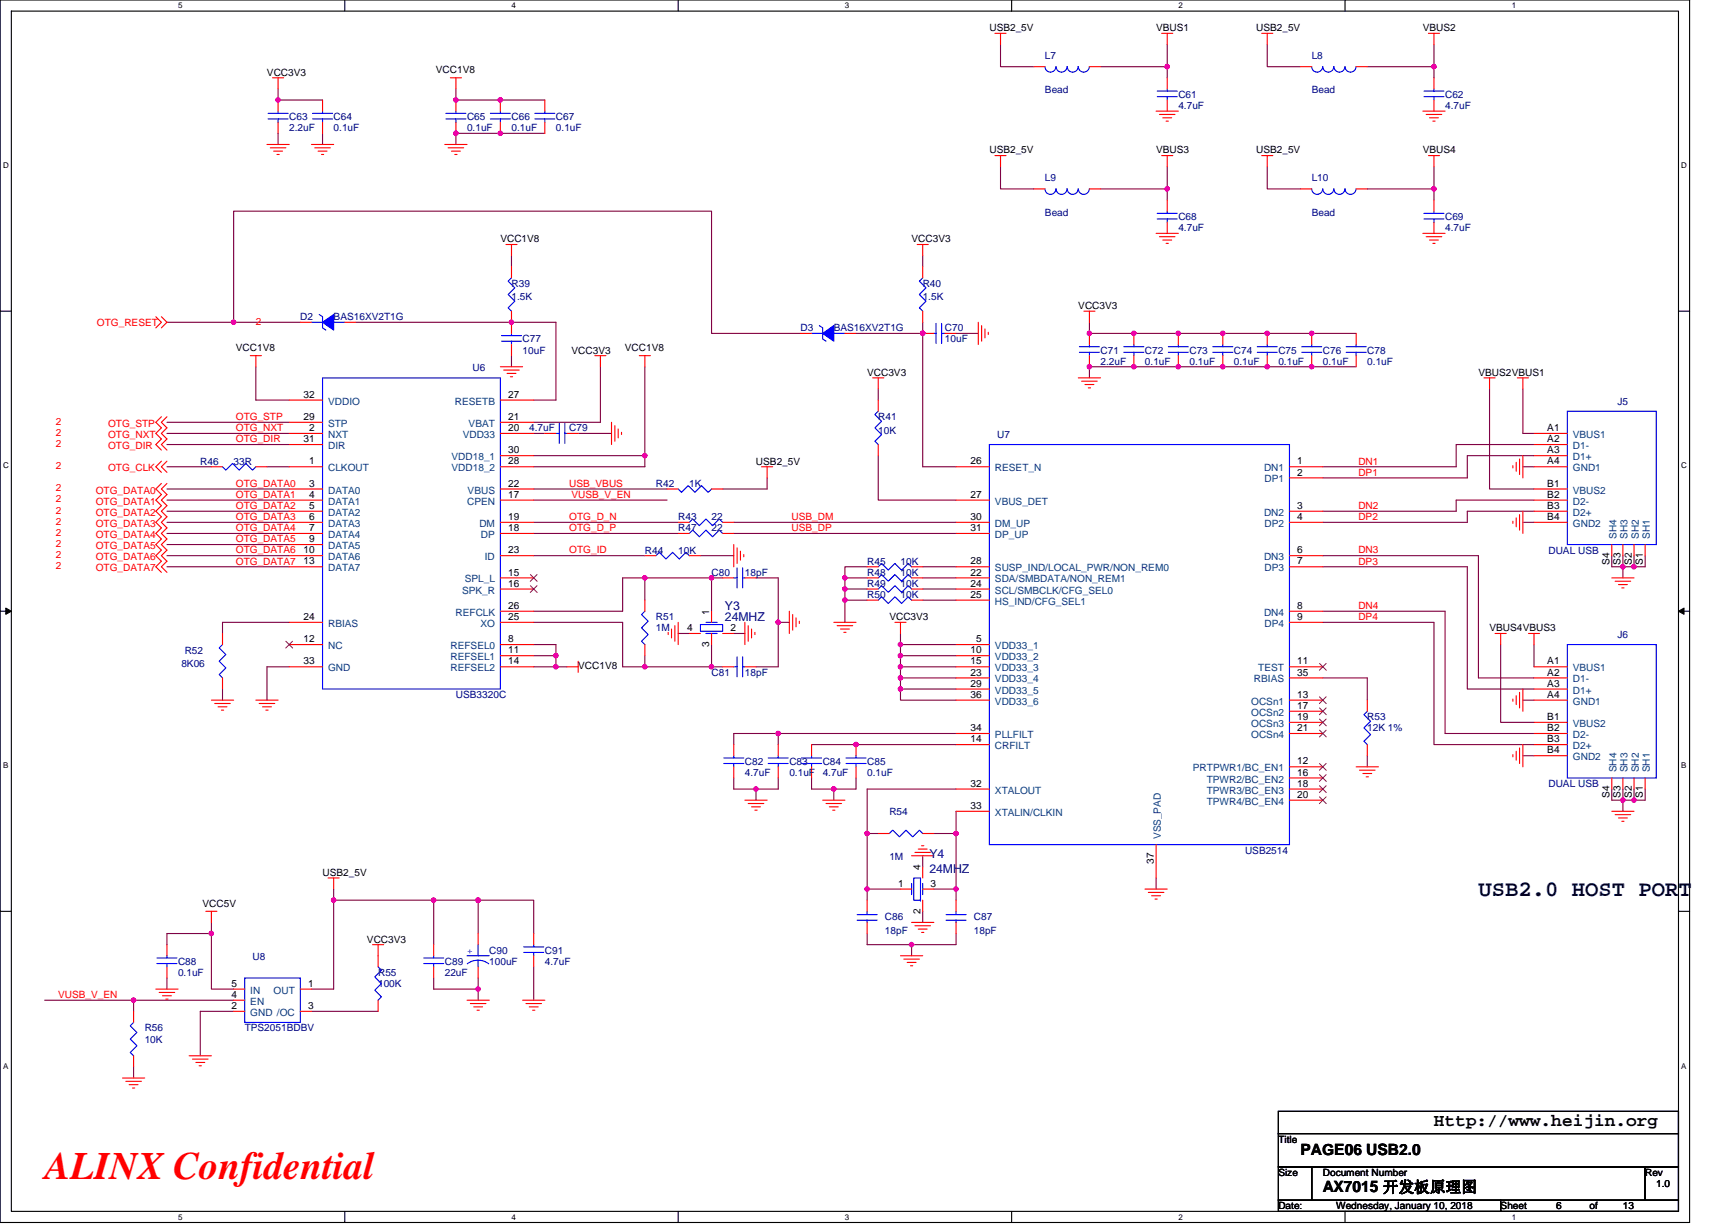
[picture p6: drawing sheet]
<svg xmlns="http://www.w3.org/2000/svg" width="297mm" height="210mm" viewBox="0 0 297 210" stroke-linecap="round" stroke-linejoin="round" font-family="sans-serif">
<path d="M0 0h289.6v209.5h-289.6zM1.9 1.9h285.8v205.7h-285.8z" fill="none" stroke="#000" stroke-width=".19"/>
<g fill="#fff">
<path d="M30.5 .2h.8v1.5h-.8z"/>
<path d="M30.5 207.8h.8v1.6h-.8z"/>
</g>
<path d="M59.1 0v1.9M59.1 207.6v1.9" fill="none" stroke="#000" stroke-width=".19"/>
<g fill="#fff">
<path d="M87.7 .2h.7v1.5h-.7z"/>
<path d="M87.7 207.8h.7v1.6h-.7z"/>
</g>
<path d="M116.2 0v1.9M116.2 207.6v1.9" fill="none" stroke="#000" stroke-width=".19"/>
<g fill="#fff">
<path d="M144.8 .2h.8v1.5h-.8z"/>
<path d="M144.8 207.8h.8v1.6h-.8z"/>
</g>
<path d="M173.4 0v1.9M173.4 207.6v1.9" fill="none" stroke="#000" stroke-width=".19"/>
<g fill="#fff">
<path d="M202 .2h.7v1.5h-.7z"/>
<path d="M202 207.8h.7v1.6h-.7z"/>
</g>
<path d="M230.5 0v1.9M230.5 207.6v1.9" fill="none" stroke="#000" stroke-width=".19"/>
<g fill="#fff">
<path d="M259.1 .2h.8v1.5h-.8z"/>
<path d="M259.1 207.8h.8v1.6h-.8z"/>
<path d="M.5 27.6h1v1.5h-1z"/>
<path d="M288.2 27.6h1v1.5h-1z"/>
<path d="M.5 79.1h1v1.5h-1z"/>
<path d="M288.2 79.1h1v1.5h-1z"/>
</g>
<path d="M0 53.3h1.9M287.7 53.3h1.9" fill="none" stroke="#000" stroke-width=".19"/>
<g fill="#fff">
<path d="M.5 130.5h.9v1.5h-.9z"/>
<path d="M288.2 130.5h.9v1.5h-.9z"/>
</g>
<path d="M0 104.8h1.9M287.7 104.8h1.9" fill="none" stroke="#000" stroke-width=".19"/>
<path d="M1 104.2l.9 .6-.9 .5zM287.7 104.8l.9-.6v1.1z" fill="#000" stroke="#000" stroke-width=".17"/>
<g fill="#fff">
<path d="M.5 181.9h.9v1.6h-.9z"/>
<path d="M288.2 181.9h.9v1.6h-.9z"/>
</g>
<path d="M0 156.2h1.9M287.7 156.2h1.9M219.1 190.5h68.6v3.8h-68.6zM219.1 194.3h68.6v5.7h-68.6zM219.1 200h5.7v5.7h-5.7zM219.1 205.7h38.1v1.9h-38.1zM224.8 200h57.2v5.7h-57.2zM257.2 205.7h30.5v1.9h-30.5zM282 200h5.7v5.7h-5.7z" fill="none" stroke="#000" stroke-width=".19"/>
<g fill="none" stroke="#800040" stroke-width=".19">
<path d="M47.7 15.2v1.9h7.6M78.1 15.2v1.9h15.3M171.5 7.6v3.8h5.7M188.6 11.4h11.5M200.1 7.6v3.8M200.1 11.4v1.9M217.2 7.6v3.8h5.7M234.4 11.4h11.4M245.8 11.4v1.9M245.8 7.6v3.8M47.7 22.9v1.9M55.3 22.9v1.9"/>
<path d="M93.4 22.9h-15.3v1.9M171.5 28.6v3.8h5.7M188.6 32.4h11.5M200.1 28.6v3.8M200.1 32.4v1.9M217.2 28.6v3.8h5.7M234.4 32.4h11.4M245.8 32.4v1.9M245.8 28.6v3.8M28.6 55.2h11.4M40 55.2h11.5M40 55.2v-19h82v20.9h15.2"/>
<path d="M61 55.2h34.3v13.4h-3.8M87.7 43.8v1.9M146.7 57.1h11.5M158.2 57.1v22.9h5.7M158.2 55.2v1.9M158.2 43.8v1.9M163.9 57.1h3.8M186.7 55.2v1.9h45.7M28.6 74.3h21M28.6 76.2h21M28.6 72.4h21M43.9 62.9v5.7h5.7"/>
<path d="M87.7 61v1.9M91.5 74.3h1.9M91.5 78.1h19M99.1 74.3h5.7M102.9 62.9v9.5h-11.4M110.5 62.9v15.2M110.5 78.1v1.9h-19M150.5 78.1v7.6h13.4M150.5 66.7v1.9M232.4 62.9h-45.7v1.9M255.3 66.7v17.1h7.6M261 66.7v7.6h1.9"/>
<path d="M262.9 76.2h-13.3v3.8h-22.9M262.9 78.1h-11.4v3.8h-24.8M28.6 80h7.6M28.6 83.8h21M28.6 85.7h21M28.6 89.5h21M28.6 91.4h21M28.6 93.3h21M28.6 95.2h21M28.6 97.2h21M28.6 87.6h21M45.8 80h3.8"/>
<path d="M91.5 91.4h24.7M91.5 83.8h22.8M91.5 95.2h19M91.5 85.7h22.8M91.5 89.5h24.7M110.5 99.1h11.5M120.1 95.2h5.7M122 99.1h1.9M122 99.1v5.7M125.8 91.4h38.1M125.8 89.5h38.1M129.6 99.1h3.8v7.6"/>
<path d="M131.5 81.9v1.9h-7.6M148.6 97.2h-3.8v1.9M148.6 99.1h-3.8v1.9M158.2 97.2h5.7M158.2 99.1h5.7M226.7 95.2h26.7v21h9.5M226.7 97.2h24.8v20.9h11.4M261 80h1.9M261 89.5h1.9M262.9 85.7h-13.3v1.9h-22.9M262.9 87.6h-11.4v1.9h-24.8M276.3 95.2v2h1.9"/>
<path d="M278.2 95.2v2M278.2 97.2h1.9M278.2 97.2v1.9M280.1 95.2v2M282 95.2v2h-1.9M38.1 118.1v1.9M49.6 114.3h-3.8v5.7M49.6 106.7h-11.5v1.9M91.5 106.7h15.2v7.6h3.8M91.5 114.3h3.8M91.5 110.5h3.8v1.9M91.5 112.4h3.8"/>
<path d="M95.3 112.4v1.9M95.3 114.3h1.9M110.5 114.3h11.5M110.5 102.9v-3.8h-3.8v5.7h-15.2M110.5 112.4v1.9M116.2 108.6h1.9M122 114.3h1.9M122 110.5v3.8M125.8 108.6h1.9M133.4 106.7h1.9M133.4 106.7v7.6h-3.8M148.6 101h-3.8v1.9"/>
<path d="M148.6 102.9h-3.8v3.8M154.3 110.5v1.9h9.6M154.3 114.3h9.6M154.3 116.2h9.6M154.3 118.1h9.6M154.3 118.1v1.9h9.6M154.3 112.4v1.9M154.3 114.3v1.9M154.3 116.2v1.9M154.3 108.6v1.9h9.6M158.2 101h5.7M158.2 102.9h5.7"/>
<path d="M226.7 116.2h7.7v3.8M226.7 104.8h21v20.9h15.2M226.7 106.7h19.1v20.9h17.1M257.2 110.5v13.3h5.7M262.9 110.5v3.8M125.8 133.3v2h3.8v1.9M133.4 125.7h30.5M133.4 127.6v-1.9h-7.6v1.9M133.4 133.3v2h-3.8M139.1 127.6h24.8M139.1 133.3v2h3.8v1.9M146.7 133.3v2h-3.8"/>
<path d="M163.9 139.1v3.8M163.9 135.3h-15.3v7.6M234.4 129.5v1.9M261 120h1.9M261 129.5h1.9M276.3 135.3v1.9h1.9M278.2 135.3v1.9M278.2 137.2h1.9M278.2 137.2v1.9M280.1 135.3v1.9M282 135.3v1.9h-1.9M36.2 158.1v1.9"/>
<path d="M57.2 152.4v1.9M57.2 154.3v15.2h-3.8M57.2 154.3h17.1M74.3 154.3h7.7M74.3 154.3v7.6M82 154.3v5.7M82 154.3h9.5v5.7M148.6 152.4v1.9M148.6 142.9v9.5M148.6 152.4h5.7M148.6 142.9h1.9M158.2 156.2v1.9"/>
<path d="M158.2 146.7v1.9M160.1 142.9h3.8M160.1 152.4h3.8M163.9 152.4v1.9M163.9 142.9v9.5M198.2 150.5v1.9M7.7 171.4h15.2v2M22.9 171.4h17.1M28.6 167.6v1.9M36.2 160h-7.6v1.9M36.2 160v9.5h3.8M40 173.4h-5.7v7.6"/>
<path d="M53.4 173.4h11.4M74.3 167.6v1.9h7.7M82 167.6v1.9M82 169.5v1.9M91.5 165.7v5.7M148.6 160v1.9h7.6M156.2 161.9v1.9M163.9 160v1.9h-7.7M22.9 182.9v1.9"/>
</g>
<g fill="#f0f" stroke="#f0f" stroke-width=".19">
<circle cx="85.7" cy="17.1" r=".38"/>
<circle cx="78.1" cy="17.1" r=".38"/>
<circle cx="95.3" cy="114.3" r=".38"/>
<circle cx="110.5" cy="99" r=".38"/>
<circle cx="57.2" cy="154.3" r=".38"/>
<circle cx="95.3" cy="112.4" r=".38"/>
<circle cx="47.6" cy="17.1" r=".38"/>
<circle cx="110.5" cy="78.1" r=".38"/>
<circle cx="87.7" cy="55.2" r=".38"/>
<circle cx="40" cy="55.2" r=".38"/>
<circle cx="158.1" cy="57.1" r=".38"/>
<circle cx="200" cy="11.4" r=".38"/>
<circle cx="245.8" cy="11.4" r=".38"/>
<circle cx="200" cy="32.4" r=".38"/>
<circle cx="245.8" cy="32.4" r=".38"/>
<circle cx="144.8" cy="99" r=".38"/>
<circle cx="144.8" cy="101" r=".38"/>
<circle cx="144.8" cy="102.9" r=".38"/>
<circle cx="154.3" cy="110.5" r=".38"/>
<circle cx="154.3" cy="114.3" r=".38"/>
<circle cx="154.3" cy="112.4" r=".38"/>
<circle cx="154.3" cy="116.2" r=".38"/>
<circle cx="154.3" cy="118.1" r=".38"/>
<circle cx="186.7" cy="57.1" r=".38"/>
<circle cx="224.8" cy="57.1" r=".38"/>
<circle cx="194.3" cy="57.1" r=".38"/>
<circle cx="217.2" cy="57.1" r=".38"/>
<circle cx="209.6" cy="57.1" r=".38"/>
<circle cx="202" cy="57.1" r=".38"/>
<circle cx="224.8" cy="62.9" r=".38"/>
<circle cx="186.7" cy="62.9" r=".38"/>
<circle cx="217.2" cy="62.9" r=".38"/>
<circle cx="194.3" cy="62.9" r=".38"/>
<circle cx="202" cy="62.9" r=".38"/>
<circle cx="209.6" cy="62.9" r=".38"/>
<circle cx="133.4" cy="125.7" r=".38"/>
<circle cx="146.7" cy="127.6" r=".38"/>
<circle cx="142.9" cy="135.2" r=".38"/>
<circle cx="129.6" cy="135.2" r=".38"/>
<circle cx="163.9" cy="142.9" r=".38"/>
<circle cx="156.2" cy="161.9" r=".38"/>
<circle cx="163.9" cy="152.4" r=".38"/>
<circle cx="148.6" cy="152.4" r=".38"/>
<circle cx="148.6" cy="142.9" r=".38"/>
<circle cx="280.1" cy="97.1" r=".38"/>
<circle cx="278.2" cy="97.1" r=".38"/>
<circle cx="280.1" cy="137.1" r=".38"/>
<circle cx="278.2" cy="137.1" r=".38"/>
<circle cx="81.9" cy="154.3" r=".38"/>
<circle cx="74.3" cy="154.3" r=".38"/>
<circle cx="36.2" cy="160" r=".38"/>
<circle cx="22.9" cy="171.4" r=".38"/>
<circle cx="81.9" cy="169.5" r=".38"/>
<circle cx="133.4" cy="106.7" r=".38"/>
<circle cx="121.9" cy="114.3" r=".38"/>
<circle cx="110.5" cy="114.3" r=".38"/>
<circle cx="121.9" cy="99" r=".38"/>
<circle cx="85.7" cy="22.8" r=".38"/>
<circle cx="78.1" cy="22.8" r=".38"/>
</g>
<g fill="none" stroke="#f00" stroke-width=".19">
<path d="M46.7 13.3h1.9M47.7 13.3v1.9M47.7 17.1v1.9M55.3 17.1v1.9M77.2 13.3h1.9M78.1 13.3v1.9M78.1 17.1v1.9M85.8 17.1v1.9M93.4 17.1v1.9M170.5 5.7h1.9M171.5 5.7v1.9M177.2 11.4h1.9"/>
<path d="M186.7 11.4h1.9M198.2 19.1h3.8M198.7 19.6h2.7M199.1 5.7h1.9M200.1 5.7v1.9M200.1 13.3v1.9M200.1 17.1v2M216.3 5.7h1.9M217.2 5.7v1.9M222.9 11.4h1.9M232.4 11.4h2M243.9 19h3.8"/>
<path d="M244.5 19.6h2.6M244.8 5.7h1.9M245.8 5.7v1.9M245.8 13.3v1.9M245.8 17.1v2M45.8 24.8h3.8M46.3 25.3h2.7M46.9 25.9h1.5M47.5 26.5h.4M47.7 21v1.9M53.4 24.8h3.8M54 25.3h2.6"/>
<path d="M54.5 25.9h1.5M55.1 26.5h.4M55.3 21v1.9M76.2 24.8h3.8M76.8 25.3h2.7M77.4 25.9h1.5M78 26.5h.3M78.1 21v1.9M85.8 21v1.9M93.4 21v1.9M170.5 26.7h1.9M171.5 26.7v1.9"/>
<path d="M177.2 32.4h1.9M186.7 32.4h1.9M199.1 26.7h1.9M199.3 20.2h1.5M199.9 20.8h.4M200.1 26.7v1.9M200.1 34.3v1.9M200.1 38.1v1.9M216.3 26.7h1.9M217.2 26.7v1.9M222.9 32.4h1.9M232.4 32.4h2"/>
<path d="M244.8 26.7h1.9M245 20.2h1.5M245.6 20.8h.4M245.8 26.7v1.9M245.8 34.3v1.9M245.8 38.1v1.9M26.7 54.3l1 .9-1 1M27.7 54.3l.9 .9-.9 1M51.5 55.2h1.9M59.1 55.2h1.9M86.7 41.9h1.9M87.7 53.3v3.8"/>
<path d="M87.7 45.7v1.9M87.7 59.1v1.9M87.7 41.9v1.9M137.2 57.1h1.9M144.8 57.1h1.9M157.2 41.9h1.9M158.2 57.1h1.9M158.2 41.9v1.9M158.2 53.3v1.9M158.2 45.7v1.9M162 57.1h1.9M167.7 55.2v3.9"/>
<path d="M168.3 55.8v2.7M168.8 56.4v1.5M169.4 57v.3M185.8 53.3h1.9M186.7 53.3v1.9M186.7 57.1v2M194.3 57.1v2M198.2 40h3.8M198.7 40.6h2.7M199.3 41.1h1.5M199.9 41.7h.4M202 57.1v2"/>
<path d="M209.6 57.1v2M217.2 57.1v2M224.8 57.1v2M232.4 57.1v2M243.9 40h3.8M244.5 40.6h2.6M245 41.1h1.5M245.6 41.7h.4M27.7 71.4l-1 1 1 .9-1 1 1 .9-1 1 1 1M27.7 79.1l-1 .9 1 1M28.6 71.4l-.9 1 .9 .9-.9 1 .9 .9-.9 1 .9 1M28.6 79.1l-.9 .9 .9 1"/>
<path d="M42.9 61h1.9M43.9 61v1.9M49.6 76.2h5.7M49.6 74.3h5.7M49.6 72.4h5.7M49.6 68.6h5.7M85.8 68.6h5.7M85.8 72.4h5.7M85.8 74.3h5.7M85.8 78.1h5.7M85.8 62.9h3.8M86.3 63.4h2.7"/>
<path d="M86.9 64h1.5M87.5 64.6h.4M93.4 74.3h1.9M97.2 74.3h1.9M102 61h1.9M102.9 61v1.9M104.8 72.4v3.8M105.4 73v2.6M106 73.5v1.6M106.5 74.1v.4M109.6 61h1.9M110.5 61v1.9"/>
<path d="M149.6 64.8h1.9M150.5 64.8v1.9M150.5 76.2v1.9M150.5 68.6v1.9M184.8 64.8h3.8M185.4 65.3h2.7M186 65.9h1.5M186.5 66.5h.4M186.7 61v1.9M194.3 61v1.9M202 61v1.9M209.6 61v1.9"/>
<path d="M217.2 61v1.9M224.8 61v1.9M232.4 61v1.9M254.4 64.8h1.9M255.3 64.8v1.9M259.3 79.8v.4M259.9 79.2v1.6M260.1 64.8h1.9M260.5 78.7v2.6M261 78.1v3.8M261 64.8v1.9M262.9 74.3h5.7"/>
<path d="M262.9 76.2h5.7M262.9 78.1h5.7M27.7 82.9l-1 .9 1 1-1 .9 1 1-1 .9 1 1-1 .9 1 1-1 .9 1 1-1 .9 1 1-1 .9 1 1-1 1 1 .9M28.6 82.9l-.9 .9 .9 1-.9 .9 .9 1-.9 .9 .9 1-.9 .9 .9 1-.9 .9 .9 1-.9 .9 .9 1-.9 .9 .9 1-.9 1 .9 .9M36.2 80h1.9M43.9 80h1.9M49.6 80h5.7M49.6 83.8h5.7M49.6 85.7h5.7M49.6 87.6h5.7M49.6 89.5h5.7M49.6 91.4h5.7"/>
<path d="M49.6 93.3h5.7M49.6 95.2h5.7M49.6 97.2h5.7M85.8 80h5.7M85.8 85.7h5.7M85.8 83.8h5.7M85.8 95.2h5.7M85.8 91.4h5.7M85.8 89.5h5.7M85.8 99.1h5.7M110.5 95.2h1.9M114.3 83.8h1.9"/>
<path d="M116.2 91.4h1.9M116.2 89.5h1.9M118.1 95.2h2M122 83.8h1.9M123.9 99.1h1.9M123.9 91.4h1.9M123.9 89.5h1.9M125.8 93.3v3.9M126.3 93.9v2.7M126.9 94.5v1.5M127.5 95.1v.3M127.7 99.1h1.9"/>
<path d="M130.5 80h1.9M131.5 80v1.9M148.6 97.2h1.9M148.6 99.1h1.9M156.2 97.2h2M156.2 99.1h2M163.9 85.7h5.7M163.9 89.5h5.7M163.9 91.4h5.7M163.9 80h5.7M163.9 97.2h5.7M163.9 99.1h5.7"/>
<path d="M221 80h5.7M221 81.9h5.7M221 87.6h5.7M221 89.5h5.7M221 95.2h5.7M221 97.2h5.7M259.3 89.3v.4M259.9 88.8v1.5M260.5 88.2v2.7M261 87.6v3.8M262.9 80h5.7M262.9 83.8h5.7"/>
<path d="M262.9 85.7h5.7M262.9 87.6h5.7M262.9 89.5h5.7M276.3 93.3v2M276.3 99.1h3.8M276.8 99.6h2.7M278.2 93.3v2M280.1 93.3v2M282 93.3v2M38.1 116.2v1.9M38.1 108.6v1.9M49.6 114.3h5.7"/>
<path d="M49.6 110.5h5.7M49.6 106.7h5.7M85.8 112.4h5.7M85.8 114.3h5.7M85.8 104.8h5.7M85.8 110.5h5.7M85.8 101h5.7M85.8 106.7h5.7M97.2 114.3h1.9M99.1 113.3v2M110.5 110.5v1.9M110.5 102.9v1.9"/>
<path d="M114.5 108.4v.4M115.1 107.8v1.5M115.7 107.3v2.6M116.2 106.7v3.8M118.1 108.6h2M122 104.8v1.9M122 108.6v1.9M123.9 108.6h1.9M123.9 114.3h1.9M127.7 106.7v3.8M127.7 114.3h1.9M128.2 107.3v2.6"/>
<path d="M128.8 107.8v1.5M129.4 108.4v.4M135.3 104.8v3.8M135.9 105.3v2.7M136.4 105.9v1.5M137 106.5v.4M142.9 106.7h3.8M143.5 107.3h2.7M144.1 107.8h1.5M144.6 108.4h.4M148.6 101h1.9M148.6 102.9h1.9"/>
<path d="M153.4 106.7h1.9M154.3 106.7v1.9M156.2 101h2M156.2 102.9h2M163.9 101h5.7M163.9 102.9h5.7M163.9 110.5h5.7M163.9 112.4h5.7M163.9 114.3h5.7M163.9 116.2h5.7M163.9 118.1h5.7M221 104.8h5.7"/>
<path d="M221 106.7h5.7M221 114.3h5.7M221 116.2h5.7M256.3 108.6h1.9M257.2 108.6v1.9M259.3 119.8v.4M259.9 119.3v1.5M260.5 118.7v2.6M261 118.1v3.8M262 108.6h1.9M262.9 114.3h5.7M262.9 116.2h5.7"/>
<path d="M262.9 118.1h5.7M262.9 108.6v1.9M277.4 100.2h1.5M278 100.8h.4M36.2 120h3.8M36.8 120.6h2.7M37.4 121.2h1.5M37.9 121.7h.4M43.9 120h3.8M44.4 120.6h2.7M45 121.2h1.5M45.6 121.7h.3"/>
<path d="M125.8 127.6v1.9M125.8 131.4v2M127.7 137.2h3.8M128.2 137.7h2.7M128.8 138.3h1.5M129.4 138.9h.4M133.4 127.6v1.9M133.4 131.4v2M139.1 127.6v1.9M139.1 131.4v2M141 137.2h3.8M141.6 137.7h2.6"/>
<path d="M142.2 138.3h1.5M142.7 138.9h.4M146.7 127.6v1.9M146.7 131.4v2M163.9 120h5.7M163.9 125.7h5.7M163.9 127.6h5.7M163.9 135.3h5.7M163.9 139.1h5.7M221 120h5.7M221 121.9h5.7M221 123.8h5.7"/>
<path d="M221 125.7h5.7M221 131.4h5.7M221 133.3h5.7M221 135.3h5.7M221 137.2h5.7M232.4 131.4h3.9M233 132h2.7M233.6 132.6h1.5M234.2 133.2h.3M234.4 127.6v1.9M234.4 120v1.9M259.3 129.3v.4"/>
<path d="M259.9 128.8v1.5M260.5 128.2v2.7M261 127.6v3.8M262.9 120h5.7M262.9 123.8h5.7M262.9 125.7h5.7M262.9 127.6h5.7M262.9 129.5h5.7M276.3 133.3v2M276.3 139.1h3.8M276.8 139.6h2.7M278.2 133.3v2"/>
<path d="M280.1 133.3v2M282 133.3v2M35.3 156.2h1.9M36.2 156.2v1.9M56.2 150.5h1.9M57.2 150.5v1.9M148.6 158.1v1.9M148.6 154.3v1.9M150.5 142.9h1.9M154.3 152.4h1.9M156.2 158.1h3.9M156.2 146.7h3.9"/>
<path d="M156.8 158.7h2.7M156.8 146.1h2.7M157.4 159.3h1.5M157.4 145.5h1.5M158 159.8h.3M158 145h.3M158.2 142.9h1.9M158.2 152.4h1.9M158.2 154.3v1.9M158.2 148.6v1.9M163.9 158.1v1.9M163.9 154.3v1.9"/>
<path d="M196.3 152.4h3.8M196.8 153h2.7M197.4 153.5h1.5M198 154.1h.3M198.2 144.8v5.7M277.4 140.2h1.5M278 140.8h.4M22.9 173.4v1.9M26.7 169.5h3.8M27.3 170.1h2.6M27.9 170.7h1.5M28.4 171.3h.4"/>
<path d="M28.6 161.9v1.9M28.6 165.7v1.9M40 169.5h1.9M40 171.4h1.9M40 173.4h1.9M51.5 173.4h1.9M51.5 169.5h1.9M63.9 161.9h1.9M64.8 161.9v3.8M64.8 171.4v2M74.3 161.9v1.9M74.3 165.7v1.9"/>
<path d="M80 171.4h3.9M80.6 172h2.7M81.2 172.6h1.5M81.8 173.2h.3M82 160v1.9M82 165.7v1.9M89.6 171.4h3.8M90.1 172h2.7M90.7 172.6h1.5M91.3 173.2h.4M91.5 160v1.9M91.5 163.8v1.9"/>
<path d="M154.3 163.8h3.9M154.9 164.4h2.7M155.5 165h1.5M156.1 165.5h.3M21 184.8h3.8M21.6 185.4h2.6M22.1 185.9h1.6M22.7 186.5h.4M22.9 181v1.9M32.4 181h3.8M33 181.5h2.7M33.6 182.1h1.5"/>
<path d="M34.1 182.7h.4"/>
</g>
<g fill="none" stroke="#00f" stroke-width=".19">
<path d="M45.9 19.4h3.5M47.7 19v.4M53.6 19.4h3.4M55.3 19v.4M76.4 19.4h3.5M78.1 19v.4M84 19.4h3.5M85.8 19v.4M91.7 19.4h3.4M93.4 19v.4M179.1 11.4a.95 .95 0 0 0 1 1 .95 .95 0 0 0 .9-1 .94 .94 0 0 0 1 1 .94 .94 0 0 0 .9-1M182.9 11.4a.95 .95 0 0 0 1 1 .95 .95 0 0 0 .9-1 .94 .94 0 0 0 1 1 .94 .94 0 0 0 .9-1"/>
<path d="M198.3 16.6h3.5M198.3 15.6h3.5M200.1 15.2v.4M200.1 16.6v.5M224.8 11.4a.95 .95 0 0 0 1 1 .95 .95 0 0 0 .9-1 .94 .94 0 0 0 1 1 .94 .94 0 0 0 .9-1M228.6 11.4a.95 .95 0 0 0 1 1 .95 .95 0 0 0 .9-1 .94 .94 0 0 0 1 1 .94 .94 0 0 0 .9-1M244.1 16.6h3.4M244.1 15.6h3.4M245.8 15.2v.4M245.8 16.6v.5M45.9 20.4h3.5M47.7 20.4v.6"/>
<path d="M53.6 20.4h3.4M55.3 20.4v.6M76.4 20.4h3.5M78.1 20.4v.6M84 20.4h3.5M85.8 20.4v.6M91.7 20.4h3.4M93.4 20.4v.6M182.9 32.4a.94 .94 0 0 1-.9 .9 .94 .94 0 0 1-1-.9 .95 .95 0 0 1-.9 .9 .95 .95 0 0 1-1-.9M186.7 32.4a.94 .94 0 0 1-.9 .9 .94 .94 0 0 1-1-.9 .95 .95 0 0 1-.9 .9 .95 .95 0 0 1-1-.9M198.3 37.5h3.5M198.3 36.6h3.5"/>
<path d="M200.1 36.2v.4M200.1 37.5v.6M228.6 32.4a.94 .94 0 0 1-.9 .9 .94 .94 0 0 1-1-.9 .95 .95 0 0 1-.9 .9 .95 .95 0 0 1-1-.9M232.4 32.4a.94 .94 0 0 1-.9 .9 .94 .94 0 0 1-1-.9 .95 .95 0 0 1-.9 .9 .95 .95 0 0 1-1-.9M244.1 37.5h3.4M244.1 36.6h3.4M245.8 36.2v.4M245.8 37.5v.6M53.4 55.2h1.9M54.7 53.9l.6 .4v1.9l.6 .4M57.2 55.2h1.9M86 58.5h3.4"/>
<path d="M86 57.5h3.4M87.7 47.6l-.6 .6 1.1 1.1-1.1 1.2 1.1 1.1-1.1 1.2 .6 .5M87.7 57.1v.4M87.7 58.5v.6M139.1 57.1h1.9M140.4 55.8l.6 .4v1.9l.6 .4M142.9 57.1h1.9M158.2 47.6l-.6 .6 1.1 1.1-1.1 1.2 1.1 1.1-1.1 1.2 .6 .5M160.1 57.1h.3M160.4 55.4v3.5M161.4 57.1h.6M161.4 55.4v3.5"/>
<path d="M185 59.4h3.4M186.7 59.1v.3M192.6 59.4h3.5M194.3 59.1v.3M200.3 59.4h3.4M202 59.1v.3M207.9 59.4h3.4M209.6 59.1v.3M215.5 59.4h3.4M217.2 59.1v.3M223.1 59.4h3.4M224.8 59.1v.3"/>
<path d="M230.7 59.4h3.5M232.4 59.1v.3M55.3 64.8h30.5v53.3h-30.5zM95.3 74.3h.6M95.9 72.6v3.4M96.8 74.3h.4M96.8 72.6v3.4M150.5 70.5l-.5 .6 1.1 1.1-1.1 1.1 1.1 1.2-1.1 1.1 .5 .6M169.6 76.2h51.4v68.6h-51.4zM185 60.4h3.4M186.7 60.4v.6M192.6 60.4h3.5"/>
<path d="M194.3 60.4v.6M200.3 60.4h3.4M202 60.4v.6M207.9 60.4h3.4M209.6 60.4v.6M215.5 60.4h3.4M217.2 60.4v.6M223.1 60.4h3.4M224.8 60.4v.6M230.7 60.4h3.5M232.4 60.4v.6M268.6 70.5h15.3v22.8h-15.3z"/>
<path d="M38.1 80l.6 .6 1.2-1.2 1.1 1.2 1.1-1.2 1.2 1.2 .6-.6M112.4 95.2l.6-.5 1.1 1.1 1.2-1.1 1.1 1.1 1.2-1.1 .5 .5M116.2 83.8l.6 .6 1.2-1.2 1.1 1.2 1.1-1.2 1.2 1.2 .6-.6M118.1 91.4l.6-.5 1.2 1.1 1.1-1.1 1.1 1.1 1.2-1.1 .6 .5M118.1 89.5l.6-.5 1.2 1.1 1.1-1.1 1.1 1.1 1.2-1.1 .6 .5M125.8 99.1h.5M126.3 97.3v3.5M127.3 99.1h.4M127.3 97.3v3.5M150.5 97.2l.6-.6 1.1 1.1 1.2-1.1 1.1 1.1 1.2-1.1 .5 .6M150.5 99.1l.6-.6 1.1 1.1 1.2-1.1 1.1 1.1 1.2-1.1 .5 .6M38.1 110.5l-.5 .6 1.1 1.1-1.1 1.1 1.1 1.2-1.1 1.1 .5 .6"/>
<path d="M110.5 104.8l-.5 .5 1.1 1.2-1.1 1.1 1.1 1.2-1.1 1.1 .5 .6M120.1 107.1h3.8v1.1h-3.8zM121 106.7h1.9M121 108.6h1.9M122 108.6h.1M122 106.7h.1M125.8 114.3h.5M126.3 112.6v3.4M127.3 114.3h.4M127.3 112.6v3.4M150.5 101l.6-.6 1.1 1.1 1.2-1.1 1.1 1.1 1.2-1.1 .5 .6M150.5 102.9l.6-.6 1.1 1.1 1.2-1.1 1.1 1.1 1.2-1.1 .5 .6"/>
<path d="M268.6 110.5h15.3v22.8h-15.3zM124.1 130.9h3.4M124.1 129.9h3.4M125.8 129.5v.4M125.8 130.9v.5M131.7 130.9h3.4M131.7 129.9h3.4M133.4 129.5v.4M133.4 130.9v.5M137.4 130.9h3.4M137.4 129.9h3.4M139.1 129.5v.4"/>
<path d="M139.1 130.9v.5M145 130.9h3.4M145 129.9h3.4M146.7 129.5v.4M146.7 130.9v.5M234.4 121.9l-.6 .6 1.1 1.1-1.1 1.2 1.1 1.1-1.1 1.2 .6 .5M146.9 156.8h3.4M146.9 157.7h3.4M148.6 157.7v.4M148.6 156.2v.6M152.4 142.9l.6-.6 1.2 1.1 1.1-1.1 1.1 1.1 1.2-1.1 .6 .6M156.2 152.4h.1"/>
<path d="M156.2 151.4v2M156.6 150.5h1.2v3.8h-1.2zM157.8 154.3h.1M158.2 152.4h.1M158.2 151.4v2M162.2 156.8h3.4M162.2 157.7h3.4M163.9 157.7v.4M163.9 156.2v.6M22.9 175.3l-.6 .5 1.2 1.2-1.2 1.1 1.2 1.2-1.2 1.1 .6 .6M26.9 165.2h3.4M26.9 164.2h3.4"/>
<path d="M28.6 163.8v.4M28.6 165.2v.5M41.9 167.6h9.6v7.7h-9.6zM64.8 165.7l.6 .6-1.2 1.1 1.2 1.2-1.2 1.1 1.2 1.2-.6 .5M72.6 165.2h3.4M72.6 164.2h3.4M74.3 163.8v.4M74.3 165.2v.5M80 163.8h3.9M82 164.6v1.1M82 161.9v1.9M83.8 165.2a3.1 3.1 0 0 0-3.7 0"/>
<path d="M89.8 163.3h3.4M89.8 162.3h3.4M91.5 161.9v.4M91.5 163.3v.5"/>
</g>
<g fill="none" stroke="#804000" stroke-width=".17">
<path d="M90.9 98.5l1.2 1.2M92.1 98.5l-1.2 1.2M49 109.9l1.2 1.2M50.1 109.9l-1.1 1.2M90.9 100.4l1.2 1.2M92.1 100.4l-1.2 1.2M226.2 113.7l1.1 1.2M226.2 119.4l1.1 1.2M227.3 113.7l-1.2 1.2M227.3 119.4l-1.2 1.2M226.2 121.3l1.1 1.2M226.2 123.3l1.1 1.1"/>
<path d="M226.2 125.2l1.1 1.1M226.2 130.9l1.1 1.1M226.2 132.8l1.1 1.1M226.2 134.7l1.1 1.1M226.2 136.6l1.1 1.2M227.3 121.3l-1.2 1.2M227.3 123.3l-1.2 1.1M227.3 125.2l-1.2 1.1M227.3 130.9l-1.2 1.1M227.3 132.8l-1.2 1.1M227.3 134.7l-1.2 1.1M227.3 136.6l-1.2 1.2"/>
</g>
<g fill="#00f" stroke="#00f" stroke-width=".19">
<path d="M55.3 55.2l1.9-1.3v2.7z" fill-rule="evenodd"/>
<path d="M141 57.1l1.9-1.3v2.7z" fill-rule="evenodd"/>
</g>
<text font-size="6.7" fill="#f00" x="7.7" y="202.2">ALINX Confidential</text>
<text font-size="3.8" fill="#000040" x="253.4" y="153.7">USB2.0 HOST PORT</text>
<text font-size="3" x="245.8" y="193.1">Http://www.heijin.org</text>
<g font-size="2.7">
<text x="222.9" y="197.9">PAGE06 USB2.0</text>
<text x="226.7" y="204.4">AX7015 开发板原理图</text>
</g>
<g font-size="2.1" fill="#000080">
<text x="124.2" y="104.6">Y3</text>
<text x="124.2" y="106.5">24MHZ</text>
<text x="159.3" y="147">Y4</text>
<text x="159.3" y="149.7">24MHZ</text>
</g>
<g font-size="1.7">
<text x="169.6" y="5.4">USB2_5V</text>
<text x="198.2" y="5.4">VBUS1</text>
<text x="215.3" y="5.4">USB2_5V</text>
<text x="243.9" y="5.4">VBUS2</text>
<text x="45.8" y="13">VCC3V3</text>
<text x="74.7" y="12.6">VCC1V8</text>
<text x="169.6" y="26.3">USB2_5V</text>
<text x="198.2" y="26.3">VBUS3</text>
<text x="215.3" y="26.3">USB2_5V</text>
<text x="243.9" y="26.3">VBUS4</text>
<text x="85.8" y="41.6">VCC1V8</text>
<text x="156.2" y="41.6">VCC3V3</text>
<text x="184.8" y="53">VCC3V3</text>
<text x="40.4" y="60.2">VCC1V8</text>
<text x="98" y="60.6">VCC3V3</text>
<text x="107.1" y="60.2">VCC1V8</text>
<text x="148.6" y="64.4">VCC3V3</text>
<text x="253.4" y="64.4">VBUS2VBUS1</text>
<text x="52" y="72">29</text>
<text x="52" y="68.2">32</text>
<text x="87.1" y="68.2">27</text>
<text x="87.1" y="72">21</text>
<text x="52" y="75.8">31</text>
<text x="53" y="73.9">2</text>
<text x="87.1" y="77.7">30</text>
<text x="87.1" y="73.9">20</text>
<text x="265.2" y="73.9">A1</text>
<text x="265.2" y="75.8">A2</text>
<text x="265.2" y="77.7">A3</text>
<text x="53" y="79.6">1</text>
<text x="53" y="83.4">3</text>
<text x="87.1" y="79.6">28</text>
<text x="87.1" y="83.4">22</text>
<text x="129.6" y="79.7">USB2_5V</text>
<text x="166.3" y="79.6">26</text>
<text x="222.4" y="81.5">2</text>
<text x="222.4" y="79.6">1</text>
<text x="265.2" y="79.6">A4</text>
<text x="265.2" y="83.4">B1</text>
<text x="53" y="85.3">4</text>
<text x="53" y="87.2">5</text>
<text x="53" y="89.1">6</text>
<text x="87.1" y="85.3">17</text>
<text x="87.1" y="89.1">19</text>
<text x="166.3" y="85.3">27</text>
<text x="166.3" y="89.1">30</text>
<text x="222.4" y="89.1">4</text>
<text x="222.4" y="87.2">3</text>
<text x="265.2" y="85.3">B2</text>
<text x="265.2" y="87.2">B3</text>
<text x="265.2" y="89.1">B4</text>
<text x="52" y="94.8">10</text>
<text x="53" y="91">7</text>
<text x="53" y="92.9">9</text>
<text x="87.1" y="91">18</text>
<text x="87.1" y="94.8">23</text>
<text x="166.3" y="91">31</text>
<text x="222.4" y="94.8">6</text>
<text x="52" y="96.8">13</text>
<text x="87.1" y="98.7">15</text>
<text x="87.1" y="100.6">16</text>
<text x="166.3" y="96.8">28</text>
<text x="166.3" y="98.7">22</text>
<text x="166.3" y="100.6">24</text>
<text x="222.4" y="96.8">7</text>
<text x="275.9" y="96.8" transform="rotate(-90 275.9 96.8)">S4</text>
<text x="277.8" y="96.8" transform="rotate(-90 277.8 96.8)">S3</text>
<text x="279.7" y="96.8" transform="rotate(-90 279.7 96.8)">S2</text>
<text x="281.6" y="96.8" transform="rotate(-90 281.6 96.8)">S1</text>
<text x="52" y="106.3">24</text>
<text x="87.1" y="106.3">25</text>
<text x="87.1" y="104.4">26</text>
<text x="121.6" y="105.3" transform="rotate(-90 121.6 105.3)">1</text>
<text x="152.4" y="106.3">VCC3V3</text>
<text x="166.3" y="102.5">25</text>
<text x="222.4" y="106.3">9</text>
<text x="222.4" y="104.4">8</text>
<text x="52" y="113.9">33</text>
<text x="52" y="110.1">12</text>
<text x="87.1" y="112">11</text>
<text x="87.1" y="113.9">14</text>
<text x="87.1" y="110.1">8</text>
<text x="117.8" y="108.2">4</text>
<text x="121.6" y="110.9" transform="rotate(-90 121.6 110.9)">3</text>
<text x="125.2" y="108.2">2</text>
<text x="166.3" y="112">10</text>
<text x="166.3" y="113.9">15</text>
<text x="167.3" y="110.1">5</text>
<text x="222.4" y="113.9">11</text>
<text x="255.3" y="108.2">VBUS4VBUS3</text>
<text x="265.2" y="113.9">A1</text>
<text x="99.1" y="114.7">VCC1V8</text>
<text x="166.3" y="115.8">23</text>
<text x="166.3" y="117.7">29</text>
<text x="166.3" y="119.6">36</text>
<text x="222.4" y="115.8">35</text>
<text x="222.4" y="119.6">13</text>
<text x="265.2" y="115.8">A2</text>
<text x="265.2" y="117.7">A3</text>
<text x="265.2" y="119.6">A4</text>
<text x="166.3" y="125.3">34</text>
<text x="222.4" y="121.5">17</text>
<text x="222.4" y="123.4">19</text>
<text x="222.4" y="125.3">21</text>
<text x="265.2" y="123.4">B1</text>
<text x="265.2" y="125.3">B2</text>
<text x="166.3" y="127.2">14</text>
<text x="222.4" y="131">12</text>
<text x="265.2" y="127.2">B3</text>
<text x="265.2" y="129.1">B4</text>
<text x="166.3" y="134.9">32</text>
<text x="222.4" y="132.9">16</text>
<text x="222.4" y="134.9">18</text>
<text x="222.4" y="136.8">20</text>
<text x="275.9" y="136.8" transform="rotate(-90 275.9 136.8)">S4</text>
<text x="277.8" y="136.8" transform="rotate(-90 277.8 136.8)">S3</text>
<text x="279.7" y="136.8" transform="rotate(-90 279.7 136.8)">S2</text>
<text x="281.6" y="136.8" transform="rotate(-90 281.6 136.8)">S1</text>
<text x="166.3" y="138.7">33</text>
<text x="157.8" y="149.2" transform="rotate(-90 157.8 149.2)">4</text>
<text x="197.8" y="148" transform="rotate(-90 197.8 148)">37</text>
<text x="34.7" y="155.5">VCC5V</text>
<text x="55.3" y="150.1">USB2_5V</text>
<text x="154" y="152">1</text>
<text x="159.5" y="152">3</text>
<text x="62.9" y="161.6">VCC3V3</text>
<text x="157.8" y="156.6" transform="rotate(-90 157.8 156.6)">2</text>
<text x="39.7" y="169.1">5</text>
<text x="39.7" y="171">4</text>
<text x="39.7" y="173">2</text>
<text x="52.8" y="173">3</text>
<text x="52.8" y="169.1">1</text>
<text x="219.1" y="195.9">Title</text>
<text x="219.1" y="201.6">Size</text>
<text x="226.7" y="201.6">Document Number</text>
<text x="282" y="201.6">Rev</text>
<text x="283.9" y="203.5">1.0</text>
<text x="219.1" y="207.3">Date:</text>
<text x="229" y="207.3">Wednesday, January 10, 2018</text>
<text x="257.2" y="207.3">Sheet</text>
<text x="266.7" y="207.3">6</text>
<text x="272.5" y="207.3">of</text>
<text x="278.2" y="207.3">13</text>
</g>
<g font-size="1.7" fill="#000080">
<text x="179.1" y="10.1">L7</text>
<text x="224.8" y="10.1">L8</text>
<text x="179.1" y="16">Bead</text>
<text x="202" y="16.8">C61</text>
<text x="224.8" y="16">Bead</text>
<text x="247.7" y="16.8">C62</text>
<text x="49.6" y="20.6">C63</text>
<text x="49.6" y="22.5">2.2uF</text>
<text x="57.2" y="20.6">C64</text>
<text x="57.2" y="22.5">0.1uF</text>
<text x="80" y="20.6">C65</text>
<text x="80" y="22.5">0.1uF</text>
<text x="87.7" y="20.6">C66</text>
<text x="87.7" y="22.5">0.1uF</text>
<text x="95.3" y="20.6">C67</text>
<text x="95.3" y="22.5">0.1uF</text>
<text x="202" y="18.7">4.7uF</text>
<text x="247.7" y="18.7">4.7uF</text>
<text x="179.1" y="31.1">L9</text>
<text x="224.8" y="31.1">L10</text>
<text x="179.1" y="37">Bead</text>
<text x="202" y="37.7">C68</text>
<text x="202" y="39.6">4.7uF</text>
<text x="224.8" y="37">Bead</text>
<text x="247.7" y="37.7">C69</text>
<text x="247.7" y="39.6">4.7uF</text>
<text x="87.7" y="49.2">R39</text>
<text x="87.7" y="51.5">1.5K</text>
<text x="158.2" y="49.2">R40</text>
<text x="158.2" y="51.5">1.5K</text>
<text x="51.5" y="54.9">D2</text>
<text x="57.2" y="54.9">BAS16XV2T1G</text>
<text x="89.6" y="58.7">C77</text>
<text x="137.2" y="56.8">D3</text>
<text x="142.9" y="56.8">BAS16XV2T1G</text>
<text x="162" y="56.8">C70</text>
<text x="162" y="58.7">10uF</text>
<text x="81" y="63.6">U6</text>
<text x="89.6" y="60.6">10uF</text>
<text x="188.6" y="60.6">C71</text>
<text x="188.6" y="62.5">2.2uF</text>
<text x="196.3" y="60.6">C72</text>
<text x="196.3" y="62.5">0.1uF</text>
<text x="203.9" y="60.6">C73</text>
<text x="203.9" y="62.5">0.1uF</text>
<text x="211.5" y="60.6">C74</text>
<text x="211.5" y="62.5">0.1uF</text>
<text x="219.1" y="60.6">C75</text>
<text x="219.1" y="62.5">0.1uF</text>
<text x="226.7" y="60.6">C76</text>
<text x="226.7" y="62.5">0.1uF</text>
<text x="234.4" y="60.6">C78</text>
<text x="234.4" y="62.5">0.1uF</text>
<text x="277.2" y="69.4">J5</text>
<text x="90.7" y="73.9">4.7uF</text>
<text x="97.6" y="73.9">C79</text>
<text x="150.5" y="72">R41</text>
<text x="150.5" y="74.3">10K</text>
<text x="170.9" y="75.1">U7</text>
<text x="34.3" y="79.7">R46</text>
<text x="40" y="79.7">33R</text>
<text x="112.4" y="83.5">R42</text>
<text x="118.1" y="83.5">1K</text>
<text x="116.2" y="89.2">R43</text>
<text x="122" y="89.2">22</text>
<text x="110.5" y="94.9">R44</text>
<text x="116.2" y="94.9">10K</text>
<text x="116.2" y="91.1">R47</text>
<text x="122" y="91.1">22</text>
<text x="265.4" y="94.9">DUAL USB</text>
<text x="122" y="98.7">C80</text>
<text x="127.7" y="98.7">18pF</text>
<text x="148.6" y="100.6">R49</text>
<text x="148.6" y="96.8">R45</text>
<text x="148.6" y="98.7">R48</text>
<text x="154.3" y="100.6">10K</text>
<text x="154.3" y="96.8">10K</text>
<text x="154.3" y="98.7">10K</text>
<text x="112.4" y="106.3">R51</text>
<text x="148.6" y="102.5">R50</text>
<text x="154.3" y="102.5">10K</text>
<text x="31.7" y="112">R52</text>
<text x="112.4" y="108.2">1M</text>
<text x="277.2" y="109.4">J6</text>
<text x="31.1" y="114.3">8K06</text>
<text x="78.1" y="119.7">USB3320C</text>
<text x="122" y="115.8">C81</text>
<text x="127.7" y="115.8">18pF</text>
<text x="234.4" y="123.5">R53</text>
<text x="234.4" y="125.4">12K 1%</text>
<text x="127.7" y="131.1">C82</text>
<text x="135.3" y="131.1">C83</text>
<text x="141" y="131.1">C84</text>
<text x="148.6" y="131.1">C85</text>
<text x="127.7" y="133">4.7uF</text>
<text x="135.3" y="133">0.1uF</text>
<text x="141" y="133">4.7uF</text>
<text x="148.6" y="133">0.1uF</text>
<text x="265.4" y="134.9">DUAL USB</text>
<text x="152.4" y="139.7">R54</text>
<text x="152.4" y="147.5">1M</text>
<text x="213.4" y="146.3">USB2514</text>
<text x="151.7" y="157.8">C86</text>
<text x="151.7" y="160">18pF</text>
<text x="166.9" y="157.8">C87</text>
<text x="166.9" y="160">18pF</text>
<text x="30.5" y="165.4">C88</text>
<text x="30.5" y="167.3">0.1uF</text>
<text x="43.3" y="164.6">U8</text>
<text x="64.8" y="167.3">R55</text>
<text x="76.2" y="165.4">C89</text>
<text x="76.2" y="167.3">22uF</text>
<text x="83.9" y="163.5">C90</text>
<text x="83.9" y="165.4">100uF</text>
<text x="93.4" y="163.5">C91</text>
<text x="93.4" y="165.4">4.7uF</text>
<text x="64.8" y="169.2">100K</text>
<text x="24.8" y="176.8">R56</text>
<text x="24.8" y="178.7">10K</text>
<text x="41.9" y="176.8">TPS2051BDBV</text>
</g>
<g font-size="1.7" fill="#f00">
<text x="16.6" y="55.8">OTG_RESET</text>
<text x="43.9" y="55.6">2</text>
<text x="9.6" y="72.8">2</text>
<text x="9.6" y="74.7">2</text>
<text x="9.6" y="76.6">2</text>
<text x="18.5" y="73.2">OTG_STP</text>
<text x="18.5" y="75.1">OTG_NXT</text>
<text x="18.5" y="77">OTG_DIR</text>
<text x="40.4" y="73.9">OTG_NXT</text>
<text x="40.4" y="75.8">OTG_DIR</text>
<text x="40.4" y="72">OTG_STP</text>
<text x="9.6" y="80.4">2</text>
<text x="18.5" y="80.8">OTG_CLK</text>
<text x="40.4" y="83.4">OTG_DATA0</text>
<text x="97.6" y="83.4">USB_VBUS</text>
<text x="232.8" y="79.6">DN1</text>
<text x="232.8" y="81.5">DP1</text>
<text x="9.6" y="84.2">2</text>
<text x="9.6" y="86.1">2</text>
<text x="9.6" y="88">2</text>
<text x="9.6" y="89.9">2</text>
<text x="16.4" y="84.6">OTG_DATA0</text>
<text x="16.4" y="86.5">OTG_DATA1</text>
<text x="16.4" y="88.4">OTG_DATA2</text>
<text x="40.4" y="85.3">OTG_DATA1</text>
<text x="40.4" y="87.2">OTG_DATA2</text>
<text x="40.4" y="89.2">OTG_DATA3</text>
<text x="97.6" y="89.2">OTG_D_N</text>
<text x="98" y="85.3">VUSB_V_EN</text>
<text x="135.7" y="89.2">USB_DM</text>
<text x="232.8" y="87.2">DN2</text>
<text x="232.8" y="89.2">DP2</text>
<text x="9.6" y="91.8">2</text>
<text x="9.6" y="93.7">2</text>
<text x="9.6" y="95.7">2</text>
<text x="16.4" y="90.3">OTG_DATA3</text>
<text x="16.4" y="92.2">OTG_DATA4</text>
<text x="16.4" y="94.1">OTG_DATA5</text>
<text x="40.4" y="91.1">OTG_DATA4</text>
<text x="40.4" y="93">OTG_DATA5</text>
<text x="40.4" y="94.9">OTG_DATA6</text>
<text x="97.6" y="94.9">OTG_ID</text>
<text x="97.6" y="91.1">OTG_D_P</text>
<text x="135.7" y="91.1">USB_DP</text>
<text x="232.8" y="94.9">DN3</text>
<text x="9.6" y="97.6">2</text>
<text x="16.4" y="96">OTG_DATA6</text>
<text x="16.4" y="97.9">OTG_DATA7</text>
<text x="40.4" y="96.8">OTG_DATA7</text>
<text x="232.8" y="96.8">DP3</text>
<text x="232.8" y="104.4">DN4</text>
<text x="232.8" y="106.3">DP4</text>
<text x="9.9" y="171.1">VUSB_V_EN</text>
</g>
<g font-size="1.7" fill="#004080">
<text x="56.2" y="69.4">VDDIO</text>
<text x="78" y="69.4">RESETB</text>
<text x="56.2" y="77">DIR</text>
<text x="56.2" y="75.1">NXT</text>
<text x="56.2" y="73.2">STP</text>
<text x="79.3" y="75.1">VDD33</text>
<text x="80.3" y="73.2">VBAT</text>
<text x="269.6" y="75.1">VBUS1</text>
<text x="269.6" y="77">D1-</text>
<text x="56.2" y="80.8">CLKOUT</text>
<text x="77.4" y="80.8">VDD18_2</text>
<text x="77.4" y="78.9">VDD18_1</text>
<text x="170.5" y="80.8">RESET_N</text>
<text x="216.7" y="80.8">DN1</text>
<text x="216.7" y="82.7">DP1</text>
<text x="269.6" y="78.9">D1+</text>
<text x="269.6" y="80.8">GND1</text>
<text x="56.2" y="84.6">DATA0</text>
<text x="56.2" y="86.5">DATA1</text>
<text x="56.2" y="88.4">DATA2</text>
<text x="80.1" y="86.5">CPEN</text>
<text x="80.2" y="84.6">VBUS</text>
<text x="170.5" y="86.5">VBUS_DET</text>
<text x="216.7" y="88.4">DN2</text>
<text x="269.6" y="84.6">VBUS2</text>
<text x="269.6" y="86.5">D2-</text>
<text x="269.6" y="88.4">D2+</text>
<text x="56.2" y="90.3">DATA3</text>
<text x="56.2" y="92.2">DATA4</text>
<text x="56.2" y="94.1">DATA5</text>
<text x="82.2" y="90.3">DM</text>
<text x="82.4" y="92.2">DP</text>
<text x="170.5" y="90.3">DM_UP</text>
<text x="170.5" y="92.2">DP_UP</text>
<text x="216.7" y="90.3">DP2</text>
<text x="269.6" y="90.3">GND2</text>
<text x="277.1" y="92.4" transform="rotate(-90 277.1 92.4)">SH4</text>
<text x="279" y="92.4" transform="rotate(-90 279 92.4)">SH3</text>
<text x="280.9" y="92.4" transform="rotate(-90 280.9 92.4)">SH2</text>
<text x="282.8" y="92.4" transform="rotate(-90 282.8 92.4)">SH1</text>
<text x="56.2" y="96">DATA6</text>
<text x="56.2" y="97.9">DATA7</text>
<text x="79.2" y="101.7">SPK_R</text>
<text x="79.7" y="99.8">SPL_L</text>
<text x="83.1" y="96">ID</text>
<text x="170.5" y="97.9">SUSP_IND/LOCAL_PWR/NON_REM0</text>
<text x="170.5" y="99.8">SDA/SMBDATA/NON_REM1</text>
<text x="170.5" y="101.7">SCL/SMBCLK/CFG_SEL0</text>
<text x="216.7" y="96">DN3</text>
<text x="216.7" y="97.9">DP3</text>
<text x="56.2" y="107.5">RBIAS</text>
<text x="78.1" y="105.6">REFCLK</text>
<text x="82.3" y="107.5">XO</text>
<text x="170.5" y="103.7">HS_IND/CFG_SEL1</text>
<text x="216.7" y="105.6">DN4</text>
<text x="216.7" y="107.5">DP4</text>
<text x="56.2" y="111.3">NC</text>
<text x="77.2" y="113.2">REFSEL1</text>
<text x="77.2" y="111.3">REFSEL0</text>
<text x="170.5" y="111.3">VDD33_1</text>
<text x="170.5" y="113.2">VDD33_2</text>
<text x="56.2" y="115.1">GND</text>
<text x="77.2" y="115.1">REFSEL2</text>
<text x="170.5" y="115.1">VDD33_3</text>
<text x="170.5" y="117">VDD33_4</text>
<text x="170.5" y="118.9">VDD33_5</text>
<text x="214.9" y="117">RBIAS</text>
<text x="215.7" y="115.1">TEST</text>
<text x="269.6" y="115.1">VBUS1</text>
<text x="269.6" y="117">D1-</text>
<text x="269.6" y="118.9">D1+</text>
<text x="170.5" y="120.8">VDD33_6</text>
<text x="214.5" y="120.8">OCSn1</text>
<text x="214.5" y="122.7">OCSn2</text>
<text x="214.5" y="124.6">OCSn3</text>
<text x="269.6" y="120.8">GND1</text>
<text x="269.6" y="124.6">VBUS2</text>
<text x="170.5" y="126.5">PLLFILT</text>
<text x="170.5" y="128.4">CRFILT</text>
<text x="214.5" y="126.5">OCSn4</text>
<text x="269.6" y="126.5">D2-</text>
<text x="269.6" y="128.4">D2+</text>
<text x="269.6" y="130.3">GND2</text>
<text x="170.5" y="136">XTALOUT</text>
<text x="204.5" y="132.2">PRTPWR1/BC_EN1</text>
<text x="206.8" y="134.1">TPWR2/BC_EN2</text>
<text x="206.8" y="136">TPWR3/BC_EN3</text>
<text x="206.8" y="137.9">TPWR4/BC_EN4</text>
<text x="277.1" y="132.4" transform="rotate(-90 277.1 132.4)">SH4</text>
<text x="279" y="132.4" transform="rotate(-90 279 132.4)">SH3</text>
<text x="280.9" y="132.4" transform="rotate(-90 280.9 132.4)">SH2</text>
<text x="282.8" y="132.4" transform="rotate(-90 282.8 132.4)">SH1</text>
<text x="170.5" y="139.8">XTALIN/CLKIN</text>
<text x="199" y="143.8" transform="rotate(-90 199 143.8)">VSS_PAD</text>
<text x="42.9" y="170.3">IN</text>
<text x="42.9" y="172.2">EN</text>
<text x="46.9" y="170.3">OUT</text>
<text x="42.9" y="174.1">GND /OC</text>
</g>
<text font-size="1.7" fill="#00f" x="80" y="163.5">+</text>
<g font-size="1.4">
<text x="30.5" y="1.4">5</text>
<text x="87.7" y="1.4">4</text>
<text x="144.8" y="1.4">3</text>
<text x="202" y="1.4">2</text>
<text x="259.1" y="1.4">1</text>
<text x=".5" y="28.9">D</text>
<text x="288.2" y="28.9">D</text>
<text x=".5" y="80.3">C</text>
<text x="288.2" y="80.3">C</text>
<text x=".5" y="131.7">B</text>
<text x="288.2" y="131.7">B</text>
<text x=".5" y="183.2">A</text>
<text x="288.2" y="183.2">A</text>
<text x="30.5" y="209.1">5</text>
<text x="87.7" y="209.1">4</text>
<text x="144.8" y="209.1">3</text>
<text x="202" y="209.1">2</text>
<text x="259.1" y="209.1">1</text>
</g>
</svg>
